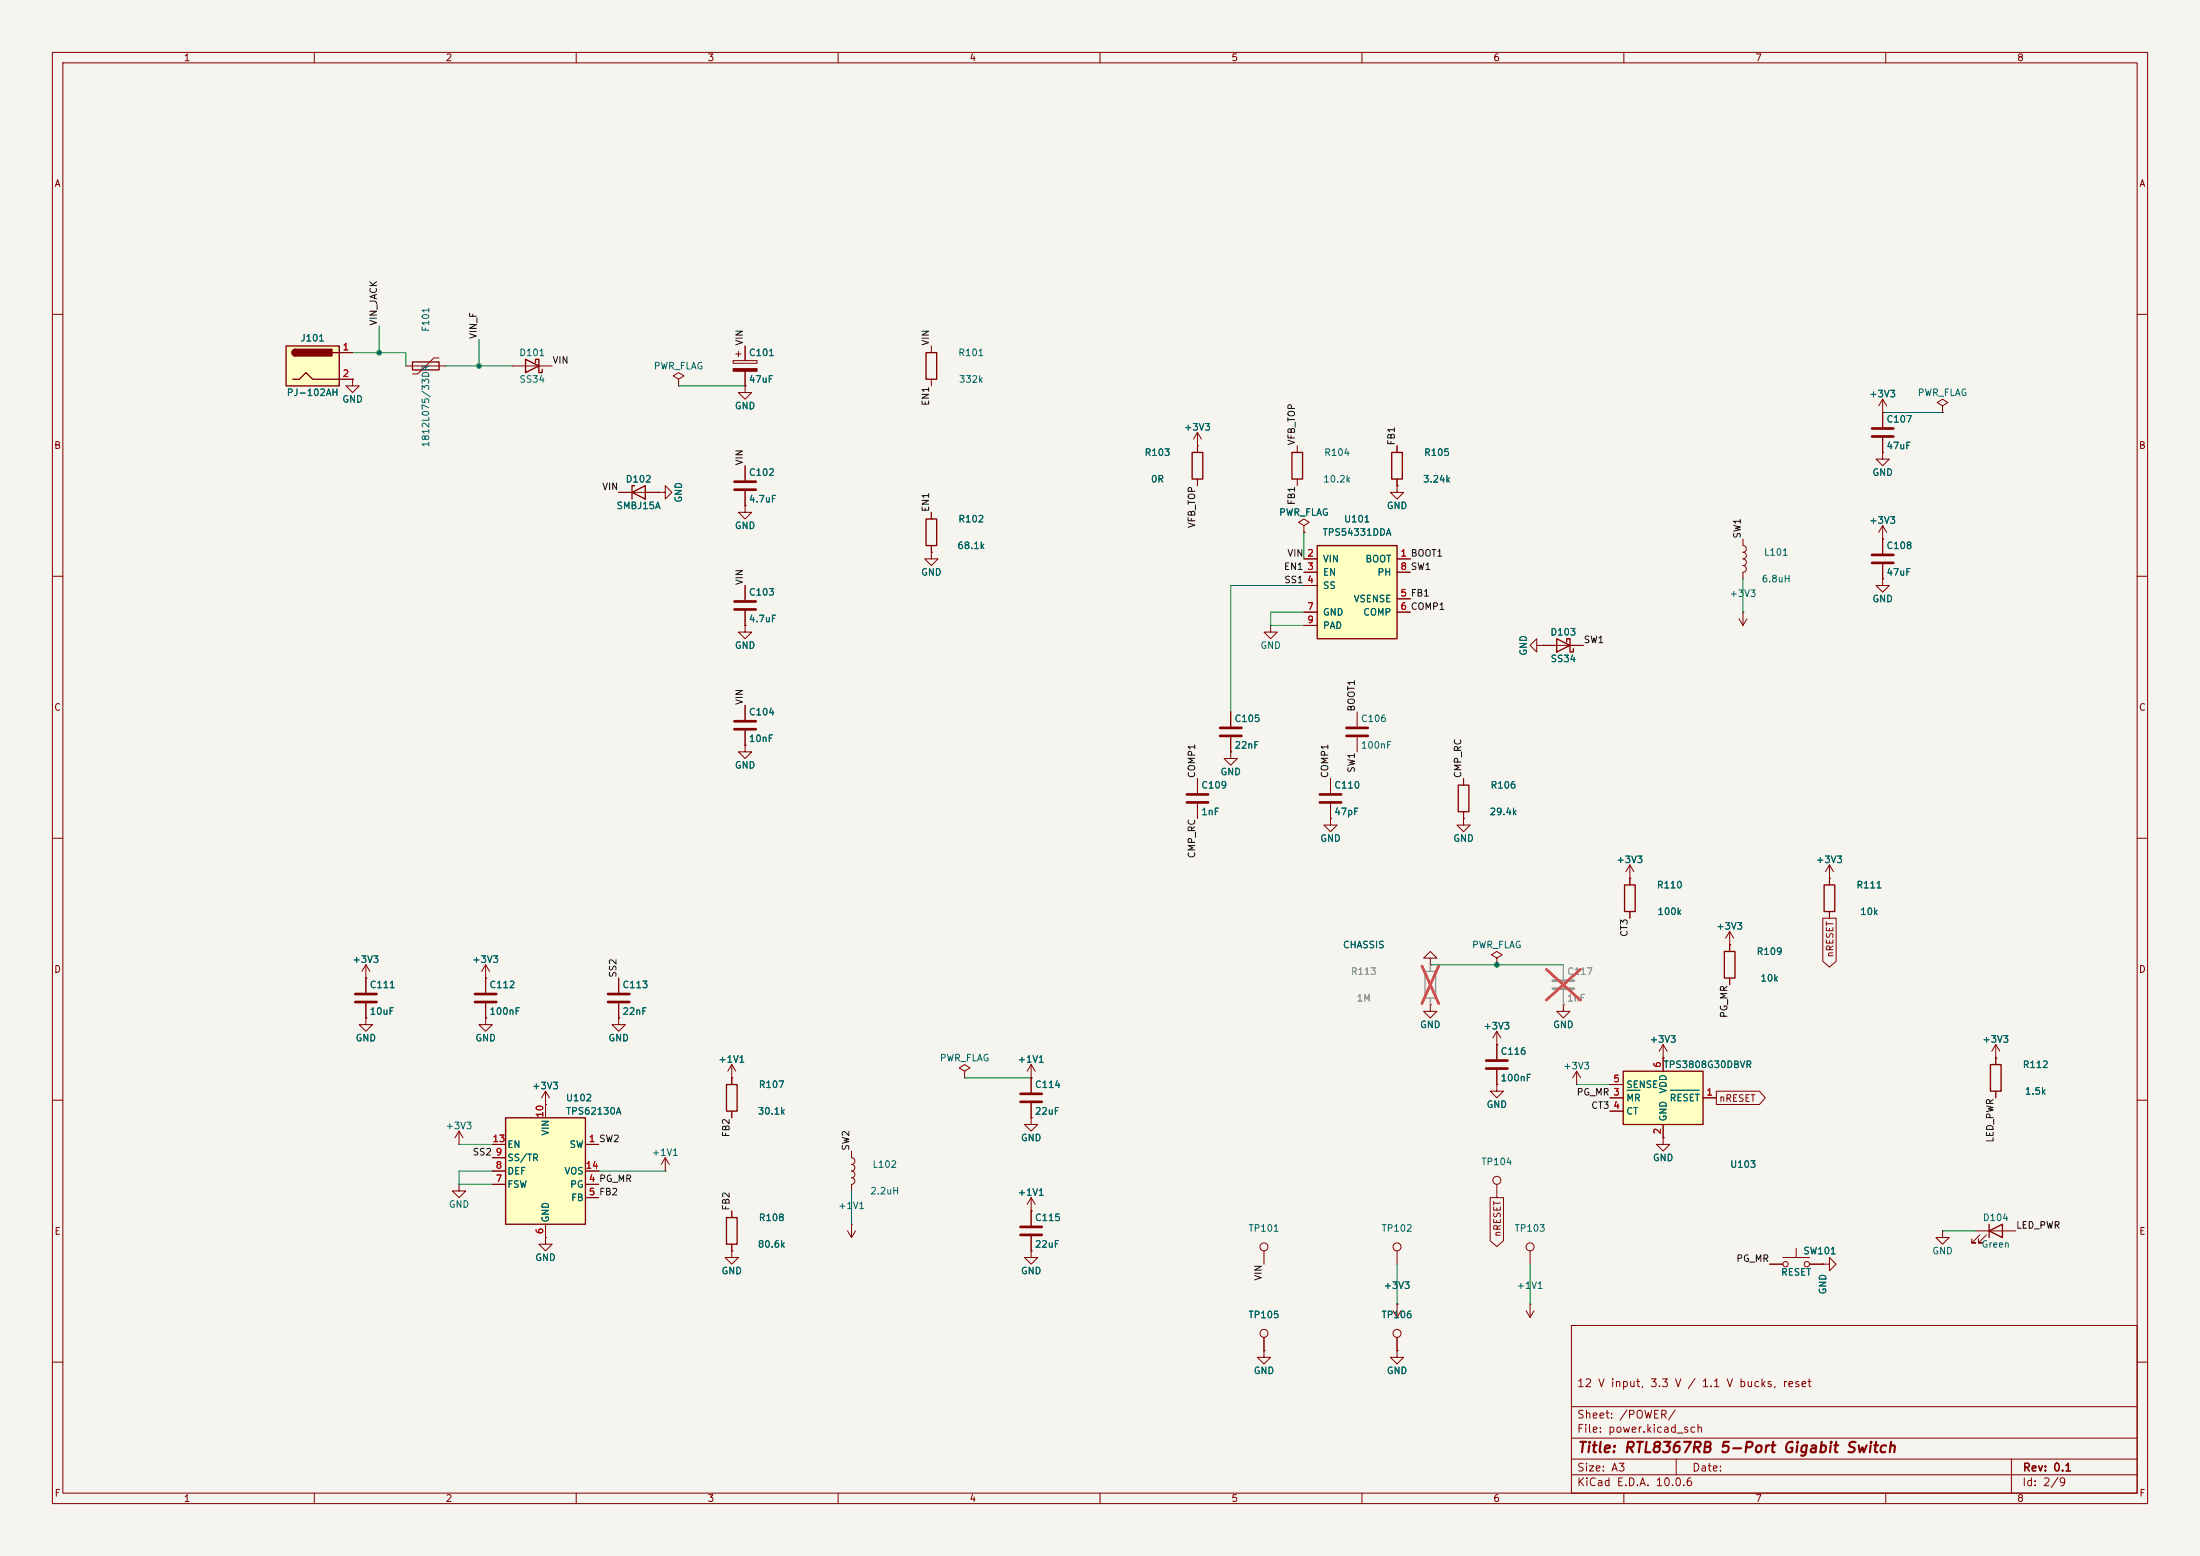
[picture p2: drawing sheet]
<svg xmlns="http://www.w3.org/2000/svg" width="420mm" height="297mm" viewBox="0 0 420 297" stroke-linecap="round" stroke-linejoin="round" font-family="sans-serif">
<path d="M0 0h420v297h-420z" fill="#f5f4ef" stroke="#f5f4ef" stroke-width=".19"/>
<g fill="none" stroke="#840000" stroke-width=".19">
<path d="M10 10h400v277h-400zM12 12h396v273h-396zM60 10v2M110 10v2M160 10v2M210 10v2M260 10v2M310 10v2M360 10v2M10 60h2M408 60h2M10 110h2"/>
<path d="M408 110h2M142.2 134.6v2.8M142.2 139.4v2.8M10 160h2M142.2 142.2v1.3h1.3l-1.3 1.3-1.2-1.3h1.2M142.2 142.2h.1M408 160h2M69.8 186.7h.1M69.8 194.3v1.3h1.3l-1.3 1.3-1.2-1.3h1.2M69.8 194.3h.1M69.8 184.2l-.7 1.2M69.8 184.2l.8 1.2"/>
<path d="M69.8 184.2v5.3M69.8 191.5v2.8M92.7 186.7h.1M92.7 194.3v1.3h1.3l-1.3 1.3-1.3-1.3h1.3M92.7 194.3h.1M92.7 184.2l-.8 1.2M92.7 184.2l.8 1.2M92.7 184.2v2.5M10 210h2M408 210h2M300 253h108v32h-108zM10 260h2"/>
<path d="M300 278.5h108M300 274.5h108M300 268.5h108M320 278.5v3M384 278.5v6.5M408 260h2M60 285v2M110 285v2M160 285v2M210 285v2M260 285v2M300 281.5h108"/>
<path d="M310 285v2M360 285v2"/>
</g>
<path d="M140.2 137.7h4.1M140.2 139.2h4.1M67.8 189.7h4.1M67.8 191.3h4.1" fill="none" stroke="#840000" stroke-width=".51"/>
<path d="M96.5 213.4h15.3v20.3h-15.3z" fill="#ffffc2"/>
<path d="M227.6 86.4h2v5h-2zM278.4 149.9h2v5h-2zM96.5 213.4h15.3v20.3h-15.3z" fill="none" stroke="#840000" stroke-width=".25"/>
<g fill="none" stroke="#840000" stroke-width=".19">
<path d="M228.6 85.1h.1M228.6 82.6l-.8 1.2M228.6 82.6l.8 1.2M228.6 82.6v3.8M228.6 91.4v1.3M242.6 119.4v1.3h1.2l-1.2 1.2-1.3-1.2h1.3M242.6 119.4h.1M234.9 135.9v2.8M259.1 135.9v2.8M228.6 148.6v2.8M228.6 153.4v2.8M234.9 143.5v1.3h1.3l-1.3 1.3-1.2-1.3h1.2"/>
<path d="M234.9 143.5h.1M234.9 140.7v2.8M254 156.2v1.3h1.3l-1.3 1.3-1.3-1.3h1.3M254 156.2h.1M254 148.6v2.8M254 153.4v2.8M259.1 140.7v2.8M279.4 156.2v1.3h1.3l-1.3 1.3-1.3-1.3h1.3M279.4 156.2h.1M279.4 148.6v1.3M279.4 154.9v1.3M87.6 218.4h.1"/>
<path d="M87.6 215.9l-.7 1.3M87.6 215.9l.8 1.3M87.6 215.9v2.5M94 218.4h2.5M104.1 210.8h.1M104.1 208.3v5.1M104.1 208.3l-.7 1.3M104.1 208.3l.8 1.3M111.8 218.4h2.5M162.6 219.7v1.3a.64 .64 0 0 1 .6 .6 .64 .64 0 0 1-.6 .7 .64 .64 0 0 1 .6 .6 .64 .64 0 0 1-.6 .6M184.1 204.5l1.1-.7-1.1-.6-1 .6 1 .7v1.2M184.1 205.7h.1"/>
<path d="M196.8 213.4v1.2h1.3l-1.3 1.3-1.2-1.3h1.2M196.8 213.4h.1M196.8 205.7h.1M196.8 203.2v5.3M196.8 210.6v2.8M196.8 203.2l-.7 1.3M196.8 203.2l.8 1.3M87.6 226.1v1.2h1.3l-1.3 1.3-1.2-1.3h1.2M87.6 226.1h.1M94 226.1h2.5M94 223.5h2.5M94 221h2.5"/>
<path d="M104.1 236.2v1.3h1.3l-1.3 1.3-1.2-1.3h1.2M104.1 236.2h.1M104.1 233.7v2.5M111.8 226.1h2.5M111.8 228.6h2.5M111.8 223.5h2.5M127 223.5h.1M127 221l-.8 1.2M127 221l.8 1.2M127 221v2.5M161.8 234.9l.8 1.3M162.6 233.7h.1"/>
<path d="M162.6 223.5a.64 .64 0 0 1 .6 .7 .64 .64 0 0 1-.6 .6 .64 .64 0 0 1 .6 .6 .64 .64 0 0 1-.6 .7v1.2M162.6 233.7v2.5M163.3 234.9l-.7 1.3M196.8 238.8v1.2h1.3l-1.3 1.3-1.2-1.3h1.2M196.8 238.8h.1M196.8 231.1h.1M196.8 228.6v5.3M196.8 236v2.8M196.8 228.6l-.7 1.3M196.8 228.6l.8 1.3"/>
</g>
<path d="M232.9 138.9h4.1M257 138.9h4.1M226.6 151.6h4M226.6 153.2h4M232.9 140.5h4.1M252 151.6h4M252 153.2h4M257 140.5h4.1M194.8 208.8h4.1M194.8 210.3h4.1M194.8 234.2h4.1M194.8 235.7h4.1" fill="none" stroke="#840000" stroke-width=".51"/>
<path d="M251.5 104.1h15.2v17.8h-15.2z" fill="#ffffc2"/>
<path d="M246.6 86.4h2.1v5h-2.1zM265.7 86.4h2v5h-2zM251.5 104.1h15.2v17.8h-15.2zM297.2 121.9l2.5 1.3-2.5 1.3zM299.1 122.6v-.7h.6v2.6h.7v-.7M348.2 168.9h2.1v5.1h-2.1zM329.2 181.6h2v5.1h-2zM138.7 207h2v5.1h-2zM138.7 232.4h2v5.1h-2z" fill="none" stroke="#840000" stroke-width=".25"/>
<g fill="none" stroke="#840000" stroke-width=".19">
<path d="M359.4 78.7h.1M359.4 76.2v5.3M359.4 76.2l-.8 1.3M359.4 76.2l.8 1.3M370.8 77.5l1.1-.7-1.1-.6-1 .6 1 .7v1.2M370.8 78.7h.1M247.6 85.1v1.3M247.6 91.4v1.3M266.7 92.7v1.3h1.3l-1.3 1.3-1.3-1.3h1.3M266.7 92.7h.1M266.7 85.1v1.3M266.7 91.4v1.3"/>
<path d="M359.4 86.4v1.2h1.3l-1.3 1.3-1.3-1.3h1.3M359.4 86.4h.1M359.4 83.6v2.8M248.9 100.3l1-.6-1-.6-1 .6 1 .6v1.3M248.9 101.6h.1M248.9 106.7h2.6M248.9 109.2h2.6M248.9 111.8h2.6M248.9 116.8h2.6M248.9 119.4h2.6M266.7 106.7h2.5M266.7 109.2h2.5"/>
<path d="M266.7 114.3h2.5M266.7 116.8h2.5M332 118.1l.7 1.3M332.7 102.9v1.2a.64 .64 0 0 1 .7 .7 .64 .64 0 0 1-.7 .6 .64 .64 0 0 1 .7 .7 .64 .64 0 0 1-.7 .6 .64 .64 0 0 1 .7 .6 .64 .64 0 0 1-.7 .7 .64 .64 0 0 1 .7 .6 .64 .64 0 0 1-.7 .6M332.7 116.8h.1M332.7 109.2v1.3M332.7 116.8v2.6M333.5 118.1l-.8 1.3M359.4 110.5v1.3h1.3l-1.3 1.2-1.3-1.2h1.3M359.4 110.5h.1M359.4 102.9h.1M359.4 100.3v5.4"/>
<path d="M359.4 107.7v2.8M359.4 100.3l-.8 1.3M359.4 100.3l.8 1.3M293.4 123.2v-1.3l-1.3 1.3 1.3 1.3v-1.3h1.2M294.6 123.2h.1M294.6 123.2h7.7M349.2 167.6h.1M349.2 165.1l-.7 1.3M349.2 165.1l.8 1.3M349.2 165.1v3.8M349.2 174v1.3M92.7 186.7v2.8"/>
<path d="M92.7 191.5v2.8M118.1 194.3v1.3h1.3l-1.3 1.3-1.3-1.3h1.3M118.1 194.3h.1M118.1 186.7v2.8M118.1 191.5v2.8M285.7 199.4v2.8M298.4 191.8v1.2h1.3l-1.3 1.3-1.2-1.3h1.2M298.4 191.8h.1M317.5 199.4l-.8 1.3M317.5 199.4l.8 1.3M317.5 199.4v2.5M330.2 180.3v1.3"/>
<path d="M330.2 186.7v1.3M139.7 205.7h.1M139.7 203.2v3.8M139.7 212.1v1.3M139.7 203.2l-.8 1.3M139.7 203.2l.8 1.3M285.7 204.2v2.8M301 207h.1M301 204.5l-.8 1.2M301 204.5l.8 1.2M301 204.5v2.5M317.5 201.9h.1"/>
<path d="M139.7 238.8v1.2h1.3l-1.3 1.3-1.3-1.3h1.3M139.7 238.8h.1M139.7 231.1v1.3M139.7 237.5v1.3M342.9 238.3v1.7M370.8 234.9v1.3h1.3l-1.3 1.3-1.2-1.3h1.2M370.8 234.9h.1M337.8 241.3h2.6M340.4 240h5M345.4 241.3h2.6M348 241.3h1.2v-1.3l1.3 1.3-1.3 1.3v-1.3M348 241.3h.1"/>
<circle cx="340.9" cy="241.3" r=".51"/>
<circle cx="344.9" cy="241.3" r=".51"/>
</g>
<path d="M357.4 81.8h4M357.4 83.3h4M357.4 105.9h4M357.4 107.4h4M90.7 189.7h4M90.7 191.3h4M116.1 189.7h4M116.1 191.3h4M283.7 202.4h4.1M283.7 204h4.1" fill="none" stroke="#840000" stroke-width=".51"/>
<path d="M296.4 187.2h4.1M296.4 188.7h4.1" fill="none" stroke="#9c9b98" stroke-width=".51"/>
<path d="M298.4 184.2v2.7M298.4 189v2.8" fill="none" stroke="#9c9b98" stroke-width=".19"/>
<path d="M295.2 185l6.5 5.9M301.7 185l-6.5 5.9" fill="none" stroke="#e12e31" stroke-width=".46"/>
<path d="M309.9 204.5h15.2v10.1h-15.2z" fill="#ffffc2"/>
<path d="M78.7 69.1h5.1v1.5h-5.1zM100.3 68.6l2.6 1.3-2.6 1.2zM102.2 69.2v-.6h.7v2.5h.6v-.6M176.8 67.3h2v5.1h-2zM120.6 94l2.6-1.3v2.6zM121.2 92.7h-.6v2.6M176.8 99.1h2v5h-2zM310.1 168.9h2.1v5.1h-2.1zM309.9 204.5h15.2v10.1h-15.2zM380 203.2h2v5.1h-2zM379.7 234.9l2.6-1.2v2.5zM379.7 233.7v2.5" fill="none" stroke="#840000" stroke-width=".25"/>
<g fill="none" stroke="#840000" stroke-width=".19">
<path d="M77.5 69.9h7.6M83.8 68.3h-1l-3 3.1h-1.1M97.8 69.9h7.6M129.5 72.4l1.1-.6-1.1-.7-1 .7 1 .6v1.3M129.5 73.7h.1M140 68.8h4.5v.5h-4.5zM140.5 67.6h1M141 67.1v1M142.2 73.7v1.2h1.3l-1.3 1.3-1.2-1.3h1.2M142.2 73.7h.1M142.2 66v2.8M142.2 70.9v2.8"/>
<path d="M177.8 66v1.3M177.8 72.4v1.3M118.1 94h7.6M125.7 94h1.3v-1.3l1.3 1.3-1.3 1.3v-1.3M125.7 94h.1M142.2 96.5v1.3h1.3l-1.3 1.3-1.2-1.3h1.2M142.2 96.5h.1M142.2 88.9v2.8M142.2 93.7v2.8M177.8 97.8v1.3M177.8 105.4v1.3h1.3l-1.3 1.3-1.3-1.3h1.3M177.8 105.4h.1"/>
<path d="M177.8 104.1v1.3M311.1 167.6h.1M311.1 165.1l-.7 1.3M311.1 165.1l.8 1.3M311.1 165.1v3.8M311.1 174v1.3M330.2 177.8l-.8 1.3M330.2 177.8l.8 1.3M330.2 177.8v2.5M273 182.9h1.3l-1.3-1.3-1.2 1.3h1.2v1.3M273 184.2h.1M273 191.8v1.2h1.3l-1.3 1.3-1.2-1.3h1.2"/>
<path d="M273 191.8h.1M285.7 199.4h.1M285.7 182.9l1.1-.7-1.1-.6-1 .6 1 .7v1.3M285.7 184.2h.1M285.7 196.9l-.7 1.2M285.7 196.9l.8 1.2M285.7 196.9v2.5M330.2 180.3h.1M381 199.4l-.8 1.3M381 199.4l.8 1.3M381 199.4v3.8M285.7 207v1.3h1.3l-1.3 1.3-1.2-1.3h1.2"/>
<path d="M285.7 207h.1M307.3 209.6h2.6M307.3 212.1h2.6M307.3 207h2.6M317.5 217.2v1.2h1.3l-1.3 1.3-1.3-1.3h1.3M317.5 217.2h.1M317.5 201.9v2.6M317.5 214.6v2.6M325.1 209.6h2.6M381 201.9h.1M381 208.3v1.3M241.3 238.8v2.5"/>
<path d="M266.7 238.8v2.5M285.7 226.1v2.5M292.1 238.8v2.5M377.2 234.9h7.6M378 235.7l-1.6 1.5h.8h-.8v-.7M379.2 235.7l-1.5 1.5h.8h-.8v-.7M241.3 257.8v1.3h1.3l-1.3 1.2-1.3-1.2h1.3M241.3 257.8h.1M241.3 255.3v2.5M265.9 250.2l.8 1.3M266.7 257.8v1.3h1.3l-1.3 1.2-1.3-1.2h1.3M266.7 257.8h.1"/>
<path d="M266.7 248.9h.1M266.7 248.9v2.6M266.7 255.3v2.5M267.5 250.2l-.8 1.3M291.3 250.2l.8 1.3M292.1 248.9h.1M292.1 248.9v2.6M292.9 250.2l-.8 1.3"/>
<circle cx="241.3" cy="238" r=".76"/>
<circle cx="266.7" cy="238" r=".76"/>
<circle cx="285.8" cy="225.3" r=".76"/>
<circle cx="292.1" cy="238" r=".76"/>
<circle cx="241.3" cy="254.5" r=".76"/>
<circle cx="266.7" cy="254.5" r=".76"/>
</g>
<path d="M310.6 208.1h2.5M318.9 208.1h5.5" fill="none" stroke="#006464" stroke-width=".19"/>
<path d="M272 185.4h2.1v5.1h-2.1z" fill="none" stroke="#9c9b98" stroke-width=".25"/>
<path d="M273 184.2v1.2M273 190.5v1.3" fill="none" stroke="#9c9b98" stroke-width=".19"/>
<path d="M271.4 184.4l3.3 7.1M274.7 184.4l-3.3 7.1" fill="none" stroke="#e12e31" stroke-width=".46"/>
<path d="M140 70.4h4.5v.5h-4.5z" fill="#840000" stroke="#840000" stroke-width=".19"/>
<path d="M140.2 91.9h4.1M140.2 93.5h4.1" fill="none" stroke="#840000" stroke-width=".51"/>
<path d="M54.6 66h10.2v7.7h-10.2z" fill="#ffffc2"/>
<path d="M54.6 66h10.2v7.7h-10.2zM55.9 72.4h1.2l1.3-1.3 1.3 1.3h5.1M56.4 66.7a.64 .64 0 0 0-.6 .6 .64 .64 0 0 0 .6 .6M63.5 67.3h1.3" fill="none" stroke="#840000" stroke-width=".25"/>
<g fill="#840000" stroke="#840000" stroke-width=".25">
<path d="M55.9 66.9l.5-.2v1.2a.63 .63 0 0 1-.6-.3 .63 .63 0 0 1 .1-.7z"/>
<path d="M56.4 66.7h7v1.2h-7z"/>
</g>
<g fill="none" stroke="#840000" stroke-width=".19">
<path d="M64.8 67.3h2.5M64.8 72.4h2.5M67.3 72.4v1.3h1.3l-1.3 1.2-1.3-1.2h1.3M67.3 72.4h.1M142.2 73.7h.1M142.2 66v2.8M142.2 70.9v2.8M359.4 78.7h.1M359.4 78.7v2.8M118.1 94h2.5M123.2 94h2.5M125.7 94h.1"/>
<path d="M142.2 96.5h.1M142.2 88.9v2.8M142.2 93.7v2.8M177.8 97.8v1.3M228.6 85.1h.1M228.6 85.1v1.3M228.6 91.4v1.3M266.7 92.7h.1M266.7 85.1v1.3M266.7 91.4v1.3M359.4 86.4h.1M359.4 83.6v2.8"/>
<path d="M142.2 119.4v1.3h1.3l-1.3 1.2-1.2-1.2h1.2M142.2 119.4h.1M142.2 111.8v2.8M142.2 116.6v2.8M177.8 105.4h.1M177.8 104.1v1.3M248.9 101.6h.1M248.9 106.7h2.6M248.9 109.2h2.6M248.9 111.8h2.6M248.9 116.8h2.6M248.9 119.4h2.6"/>
<path d="M266.7 106.7h2.5M266.7 109.2h2.5M266.7 114.3h2.5M266.7 116.8h2.5M359.4 110.5h.1M359.4 102.9h.1M359.4 102.9v2.8M359.4 107.7v2.8M142.2 134.6v2.8M142.2 139.4v2.8M234.9 135.9v2.8M294.6 123.2h.1"/>
<path d="M294.6 123.2h2.6M299.7 123.2h2.6M142.2 142.2h.1M228.6 148.6v2.8M228.6 153.4v2.8M234.9 143.5h.1M234.9 140.7v2.8M254 156.2h.1M254 148.6v2.8M254 153.4v2.8M279.4 156.2h.1M279.4 148.6v1.3"/>
<path d="M279.4 154.9v1.3M311.1 167.6h.1M311.1 167.6v1.3M311.1 174v1.3M348 175.3h2.5v8.2l-1.3 1.1-1.2-1.1zM349.2 167.6h.1M349.2 167.6v1.3M349.2 174v1.3M69.8 186.7h.1M69.8 194.3h.1M69.8 186.7v2.8M69.8 191.5v2.8"/>
<path d="M92.7 186.7h.1M92.7 194.3h.1M92.7 186.7v2.8M92.7 191.5v2.8M118.1 194.3h.1M118.1 186.7v2.8M118.1 191.5v2.8M273 184.2h.1M273 191.8h.1M285.7 199.4h.1M285.7 199.4v2.8M298.4 191.8h.1"/>
<path d="M330.2 180.3h.1M330.2 180.3v1.3M330.2 186.7v1.3M94 218.4h2.5M104.1 210.8h.1M104.1 210.8v2.6M111.8 218.4h2.5M139.7 205.7h.1M139.7 205.7v1.3M139.7 212.1v1.3M196.8 213.4h.1M196.8 205.7h.1"/>
<path d="M196.8 205.7v2.8M196.8 210.6v2.8M285.7 207h.1M285.7 204.2v2.8M307.3 209.6h2.6M307.3 212.1h2.6M307.3 207h2.6M317.5 201.9h.1M317.5 217.2h.1M317.5 201.9v2.6M317.5 214.6v2.6M325.1 209.6h2.6"/>
<path d="M327.7 208.3h8.2l1.1 1.3-1.1 1.2h-8.2zM381 201.9h.1M381 201.9v1.3M381 208.3v1.3M94 226.1h2.5M94 223.5h2.5M94 221h2.5M104.1 236.2h.1M104.1 233.7v2.5M111.8 226.1h2.5M111.8 228.6h2.5M111.8 223.5h2.5"/>
<path d="M139.7 238.8h.1M139.7 231.1v1.3M139.7 237.5v1.3M196.8 238.8h.1M196.8 231.1h.1M196.8 231.1v2.8M196.8 236v2.8M284.5 228.6h2.5v8.2l-1.3 1.1-1.2-1.1zM241.3 257.8h.1M241.3 255.3v2.5M266.7 257.8h.1M266.7 248.9h.1"/>
<path d="M266.7 255.3v2.5M337.8 241.3h2.6M345.4 241.3h2.6M348 241.3h.1"/>
</g>
<path d="M140.2 114.8h4.1M140.2 116.3h4.1" fill="none" stroke="#840000" stroke-width=".51"/>
<g fill="none" stroke="#009600" stroke-width=".19">
<path d="M67.3 67.3h10.2v2.6M72.4 62.2v5.1M85.1 69.9h12.7M91.4 64.8v5.1M129.5 73.7h12.7M359.4 78.7h11.4M248.9 116.8h-6.3v2.6h6.3M248.9 111.8h-14v24.1M248.9 101.6v5.1M332.7 110.5v6.3M273 184.2h25.4M87.6 218.4h6.4"/>
<path d="M184.1 205.7h12.7M301 207h6.3M94 223.5h-6.4v2.6h6.4M114.3 223.5h12.7M162.6 227.3v6.4M370.8 234.9h6.4M266.7 241.3v7.6M292.1 241.3v7.6"/>
</g>
<path d="M273 184.2v1.2M273 190.5v1.3M298.4 184.2v2.7M298.4 189v2.8" fill="none" stroke="#9c9b98" stroke-width=".19"/>
<path d="M271.4 184.4l3.3 7.1M274.7 184.4l-3.3 7.1M295.2 185l6.5 5.9M301.7 185l-6.5 5.9" fill="none" stroke="#e12e31" stroke-width=".46"/>
<path d="M310.6 208.1h2.5M318.9 208.1h5.5" fill="none" stroke="#006464" stroke-width=".19"/>
<g fill="#009600" stroke="#009600" stroke-width=".19">
<circle cx="285.7" cy="184.2" r=".46"/>
<circle cx="91.4" cy="69.9" r=".46"/>
<circle cx="72.4" cy="67.3" r=".46"/>
</g>
<text font-size="2" fill="#840000" x="301" y="277.8">Title: RTL8367RB 5-Port Gigabit Switch</text>
<g font-size="1.5" fill="#840000">
<text x="300.9" y="265.1">12 V input, 3.3 V / 1.1 V bucks, reset</text>
<text x="300.9" y="273.8">File: power.kicad_sch</text>
<text x="300.9" y="271.1">Sheet: /POWER/</text>
<text x="300.9" y="281.2">Size: A3</text>
<text x="322.9" y="281.2">Date:</text>
<text x="386" y="281.2">Rev: 0.1</text>
<text x="300.9" y="284">KiCad E.D.A. 10.0.6</text>
<text x="385.9" y="284">Id: 2/9</text>
</g>
<g font-size="1.3" fill="#840000">
<text x="35" y="12">1</text>
<text x="85" y="12">2</text>
<text x="135" y="12">3</text>
<text x="185" y="12">4</text>
<text x="235" y="12">5</text>
<text x="285" y="12">6</text>
<text x="335" y="12">7</text>
<text x="385" y="12">8</text>
<text x="10.3" y="36">A</text>
<text x="408.3" y="36">A</text>
<text x="10.2" y="86">B</text>
<text x="408.2" y="86">B</text>
<text x="10.2" y="136">C</text>
<text x="408.2" y="136">C</text>
<text x="10.2" y="186">D</text>
<text x="350.3" y="182.9" transform="rotate(-90 350.3 182.9)">nRESET</text>
<text x="408.2" y="186">D</text>
<text x="328.1" y="210.6">nRESET</text>
<text x="10.3" y="236">E</text>
<text x="286.8" y="236.2" transform="rotate(-90 286.8 236.2)">nRESET</text>
<text x="408.3" y="236">E</text>
<text x="10.3" y="286">F</text>
<text x="35" y="287">1</text>
<text x="85" y="287">2</text>
<text x="135" y="287">3</text>
<text x="185" y="287">4</text>
<text x="235" y="287">5</text>
<text x="285" y="287">6</text>
<text x="335" y="287">7</text>
<text x="385" y="287">8</text>
<text x="408.3" y="286">F</text>
</g>
<g font-size="1.3" fill="#006464">
<text x="57.3" y="65.5">J101</text>
<text x="82.2" y="63.4" transform="rotate(-90 82.2 63.4)">F101</text>
<text x="99" y="68.3">D101</text>
<text x="124.7" y="70.8">PWR_FLAG</text>
<text x="142.9" y="68.3">C101</text>
<text x="182.8" y="68.3">R101</text>
<text x="54.6" y="75.9">PJ-102AH</text>
<text x="65.2" y="77.2">GND</text>
<text x="99.1" y="73.4">SS34</text>
<text x="142.9" y="73.4">47uF</text>
<text x="183" y="73.4">332k</text>
<text x="356.7" y="76.1">+3V3</text>
<text x="366" y="75.9">PWR_FLAG</text>
<text x="140.2" y="78.4">GND</text>
<text x="225.9" y="82.5">+3V3</text>
<text x="360" y="81">C107</text>
<text x="82.2" y="85.5" transform="rotate(-90 82.2 85.5)">1812L075/33DR</text>
<text x="218.4" y="87.3">R103</text>
<text x="252.7" y="87.3">R104</text>
<text x="271.7" y="87.3">R105</text>
<text x="360" y="86.1">47uF</text>
<text x="119.3" y="92.4">D102</text>
<text x="142.9" y="91.1">C102</text>
<text x="219.6" y="92.4">0R</text>
<text x="252.5" y="92.4">10.2k</text>
<text x="271.6" y="92.4">3.24k</text>
<text x="357.3" y="91.1">GND</text>
<text x="117.6" y="97.5">SMBJ15A</text>
<text x="130.5" y="96" transform="rotate(-90 130.5 96)">GND</text>
<text x="140.2" y="101.3">GND</text>
<text x="142.9" y="96.2">4.7uF</text>
<text x="182.8" y="100">R102</text>
<text x="244.1" y="98.8">PWR_FLAG</text>
<text x="256.5" y="100">U101</text>
<text x="264.6" y="97.5">GND</text>
<text x="356.7" y="100.3">+3V3</text>
<text x="182.7" y="105.1">68.1k</text>
<text x="252.4" y="102.6">TPS54331DDA</text>
<text x="252.4" y="107.6">VIN</text>
<text x="260.6" y="107.6">BOOT</text>
<text x="336.6" y="106.4">L101</text>
<text x="360" y="105.1">C108</text>
<text x="142.9" y="114">C103</text>
<text x="175.7" y="110.2">GND</text>
<text x="252.4" y="110.2">EN</text>
<text x="252.4" y="112.7">SS</text>
<text x="262.9" y="110.2">PH</text>
<text x="336.2" y="111.5">6.8uH</text>
<text x="360" y="110.2">47uF</text>
<text x="142.9" y="119.1">4.7uF</text>
<text x="252.4" y="117.8">GND</text>
<text x="258.3" y="115.3">VSENSE</text>
<text x="260.1" y="117.8">COMP</text>
<text x="330.1" y="114.2">+3V3</text>
<text x="357.3" y="115.3">GND</text>
<text x="140.2" y="124.2">GND</text>
<text x="240.5" y="124.2">GND</text>
<text x="252.4" y="120.3">PAD</text>
<text x="291.8" y="125.3" transform="rotate(-90 291.8 125.3)">GND</text>
<text x="295.9" y="121.6">D103</text>
<text x="295.9" y="126.7">SS34</text>
<text x="142.9" y="136.9">C104</text>
<text x="142.9" y="141.9">10nF</text>
<text x="235.6" y="138.1">C105</text>
<text x="235.6" y="143.2">22nF</text>
<text x="259.7" y="138.1">C106</text>
<text x="259.7" y="143.2">100nF</text>
<text x="140.2" y="147">GND</text>
<text x="232.9" y="148.3">GND</text>
<text x="229.2" y="150.8">C109</text>
<text x="229.2" y="155.9">1nF</text>
<text x="254.6" y="150.8">C110</text>
<text x="254.6" y="155.9">47pF</text>
<text x="284.3" y="155.9">29.4k</text>
<text x="284.4" y="150.8">R106</text>
<text x="251.9" y="161">GND</text>
<text x="277.3" y="161">GND</text>
<text x="308.5" y="165">+3V3</text>
<text x="346.6" y="165">+3V3</text>
<text x="316.2" y="169.9">R110</text>
<text x="354.3" y="169.9">R111</text>
<text x="316.3" y="175">100k</text>
<text x="327.5" y="177.7">+3V3</text>
<text x="355" y="175">10k</text>
<text x="67.2" y="184.1">+3V3</text>
<text x="90" y="184.1">+3V3</text>
<text x="256.3" y="181.3">CHASSIS</text>
<text x="280.9" y="181.3">PWR_FLAG</text>
<text x="335.2" y="182.6">R109</text>
<text x="70.5" y="188.9">C111</text>
<text x="93.3" y="188.9">C112</text>
<text x="118.7" y="188.9">C113</text>
<text x="336" y="187.7">10k</text>
<text x="70.5" y="194">10uF</text>
<text x="93.3" y="194">100nF</text>
<text x="118.7" y="194">22nF</text>
<text x="271" y="196.5">GND</text>
<text x="283.1" y="196.8">+3V3</text>
<text x="296.4" y="196.5">GND</text>
<text x="67.8" y="199.1">GND</text>
<text x="90.6" y="199.1">GND</text>
<text x="116" y="199.1">GND</text>
<text x="137" y="203.1">+1V1</text>
<text x="179.3" y="202.9">PWR_FLAG</text>
<text x="194.2" y="203.1">+1V1</text>
<text x="286.4" y="201.6">C116</text>
<text x="314.8" y="199.3">+3V3</text>
<text x="378.3" y="199.3">+3V3</text>
<text x="101.5" y="208.2">+3V3</text>
<text x="144.7" y="208">R107</text>
<text x="197.5" y="208">C114</text>
<text x="286.4" y="206.7">100nF</text>
<text x="298.3" y="204.4">+3V3</text>
<text x="310.4" y="208">SENSE</text>
<text x="317.5" y="204.2">TPS3808G30DBVR</text>
<text x="318.5" y="208.8" transform="rotate(-90 318.5 208.8)">VDD</text>
<text x="386" y="204.2">R112</text>
<text x="386.5" y="209.2">1.5k</text>
<text x="85" y="215.8">+3V3</text>
<text x="107.9" y="210.5">U102</text>
<text x="107.9" y="213.1">TPS62130A</text>
<text x="144.6" y="213.1">30.1k</text>
<text x="197.5" y="213.1">22uF</text>
<text x="283.7" y="211.8">GND</text>
<text x="310.4" y="210.5">MR</text>
<text x="310.4" y="213.1">CT</text>
<text x="318.5" y="214.1" transform="rotate(-90 318.5 214.1)">GND</text>
<text x="318.6" y="210.5">RESET</text>
<text x="96.7" y="221.9">SS/TR</text>
<text x="96.7" y="219.4">EN</text>
<text x="105.1" y="216.9" transform="rotate(-90 105.1 216.9)">VIN</text>
<text x="108.6" y="219.4">SW</text>
<text x="124.3" y="220.9">+1V1</text>
<text x="194.8" y="218.1">GND</text>
<text x="315.4" y="221.9">GND</text>
<text x="96.7" y="227">FSW</text>
<text x="96.7" y="224.5">DEF</text>
<text x="107.7" y="224.5">VOS</text>
<text x="108.7" y="227">PG</text>
<text x="166.5" y="223.2">L102</text>
<text x="282.7" y="222.7">TP104</text>
<text x="330.2" y="223.2">U103</text>
<text x="85.6" y="230.8">GND</text>
<text x="105.1" y="233.5" transform="rotate(-90 105.1 233.5)">GND</text>
<text x="108.9" y="229.6">FB</text>
<text x="144.7" y="233.4">R108</text>
<text x="159.9" y="231.1">+1V1</text>
<text x="166" y="228.3">2.2uH</text>
<text x="194.2" y="228.5">+1V1</text>
<text x="197.5" y="233.4">C115</text>
<text x="378.4" y="233.4">D104</text>
<text x="144.6" y="238.5">80.6k</text>
<text x="197.5" y="238.5">22uF</text>
<text x="238.2" y="235.4">TP101</text>
<text x="263.6" y="235.4">TP102</text>
<text x="289" y="235.4">TP103</text>
<text x="344.2" y="239.7">SW101</text>
<text x="368.8" y="239.7">GND</text>
<text x="378.2" y="238.5">Green</text>
<text x="102.1" y="241">GND</text>
<text x="137.6" y="243.5">GND</text>
<text x="194.8" y="243.5">GND</text>
<text x="339.9" y="243.8">RESET</text>
<text x="238.2" y="251.9">TP105</text>
<text x="263.6" y="251.9">TP106</text>
<text x="264" y="246.3">+3V3</text>
<text x="289.4" y="246.3">+1V1</text>
<text x="348.9" y="247.2" transform="rotate(-90 348.9 247.2)">GND</text>
<text x="239.2" y="262.6">GND</text>
<text x="264.6" y="262.6">GND</text>
</g>
<g font-size="1.3" fill="#0f0f0f">
<text x="72.3" y="62.3" transform="rotate(-90 72.3 62.3)">VIN_JACK</text>
<text x="91.3" y="64.8" transform="rotate(-90 91.3 64.8)">VIN_F</text>
<text x="105.4" y="69.7">VIN</text>
<text x="142.1" y="66.1" transform="rotate(-90 142.1 66.1)">VIN</text>
<text x="177.7" y="66.1" transform="rotate(-90 177.7 66.1)">VIN</text>
<text x="177.7" y="77.6" transform="rotate(-90 177.7 77.6)">EN1</text>
<text x="142.1" y="88.9" transform="rotate(-90 142.1 88.9)">VIN</text>
<text x="247.5" y="85.1" transform="rotate(-90 247.5 85.1)">VFB_TOP</text>
<text x="266.6" y="85.1" transform="rotate(-90 266.6 85.1)">FB1</text>
<text x="114.9" y="93.9">VIN</text>
<text x="177.7" y="97.8" transform="rotate(-90 177.7 97.8)">EN1</text>
<text x="228.5" y="100.9" transform="rotate(-90 228.5 100.9)">VFB_TOP</text>
<text x="247.5" y="96.5" transform="rotate(-90 247.5 96.5)">FB1</text>
<text x="245.7" y="106.6">VIN</text>
<text x="332.6" y="102.9" transform="rotate(-90 332.6 102.9)">SW1</text>
<text x="142.1" y="111.8" transform="rotate(-90 142.1 111.8)">VIN</text>
<text x="245" y="109.1">EN1</text>
<text x="245.1" y="111.6">SS1</text>
<text x="302.2" y="123.1">SW1</text>
<text x="142.1" y="134.6" transform="rotate(-90 142.1 134.6)">VIN</text>
<text x="259" y="135.9" transform="rotate(-90 259 135.9)">BOOT1</text>
<text x="228.5" y="148.6" transform="rotate(-90 228.5 148.6)">COMP1</text>
<text x="253.9" y="148.6" transform="rotate(-90 253.9 148.6)">COMP1</text>
<text x="259" y="147.6" transform="rotate(-90 259 147.6)">SW1</text>
<text x="279.3" y="148.6" transform="rotate(-90 279.3 148.6)">CMP_RC</text>
<text x="228.5" y="163.9" transform="rotate(-90 228.5 163.9)">CMP_RC</text>
<text x="311" y="178.9" transform="rotate(-90 311 178.9)">CT3</text>
<text x="118" y="186.7" transform="rotate(-90 118 186.7)">SS2</text>
<text x="330.1" y="194.4" transform="rotate(-90 330.1 194.4)">PG_MR</text>
<text x="300.9" y="209.4">PG_MR 3</text>
<text x="303.7" y="212">CT3</text>
<text x="90.1" y="220.9">SS2</text>
<text x="139.6" y="217.2" transform="rotate(-90 139.6 217.2)">FB2</text>
<text x="162.4" y="219.7" transform="rotate(-90 162.4 219.7)">SW2</text>
<text x="380.9" y="218.2" transform="rotate(-90 380.9 218.2)">LED_PWR</text>
<text x="139.6" y="231.2" transform="rotate(-90 139.6 231.2)">FB2</text>
<text x="384.8" y="234.8">LED_PWR</text>
<text x="241.2" y="244.6" transform="rotate(-90 241.2 244.6)">VIN</text>
<text x="331.4" y="241.2">PG_MR</text>
</g>
<g font-size="1.3" fill="#a90000">
<text x="65.3" y="67.2">1</text>
<text x="65.3" y="72.3">2</text>
<text x="249.5" y="106.5">2</text>
<text x="267.2" y="106.5">1 BOOT1</text>
<text x="267.2" y="106.5">1</text>
<text x="249.5" y="109.1">3</text>
<text x="249.5" y="111.6">4</text>
<text x="267.2" y="109.1">8 SW1</text>
<text x="267.2" y="109.1">8</text>
<text x="249.5" y="116.7">7</text>
<text x="249.5" y="119.2">9</text>
<text x="267.2" y="114.2">5 FB1</text>
<text x="267.2" y="116.7">6 COMP1</text>
<text x="267.2" y="114.2">5</text>
<text x="267.2" y="116.7">6</text>
<text x="317.4" y="203.9" transform="rotate(-90 317.4 203.9)">6</text>
<text x="307.9" y="206.9">5</text>
<text x="307.9" y="209.4">3</text>
<text x="325.7" y="209.4">1</text>
<text x="104" y="213.4" transform="rotate(-90 104 213.4)">10</text>
<text x="307.9" y="212">4</text>
<text x="93.9" y="218.3">13</text>
<text x="94.5" y="220.8">9</text>
<text x="112.3" y="218.3">1 SW2</text>
<text x="112.3" y="218.3">1</text>
<text x="317.4" y="216.6" transform="rotate(-90 317.4 216.6)">2</text>
<text x="94.5" y="225.9">7</text>
<text x="94.5" y="223.4">8</text>
<text x="111.7" y="223.4">14</text>
<text x="112.3" y="225.9">4 PG_MR</text>
<text x="112.3" y="225.9">4</text>
<text x="112.3" y="228.5">5 FB2</text>
<text x="112.3" y="228.5">5</text>
<text x="104" y="235.7" transform="rotate(-90 104 235.7)">6</text>
</g>
<g font-size="1.3" fill="#939391">
<text x="257.8" y="186.4">R113</text>
<text x="258.9" y="191.5">1M</text>
<text x="299.1" y="186.4">C117</text>
<text x="299.1" y="191.5">1nF</text>
</g>
</svg>
